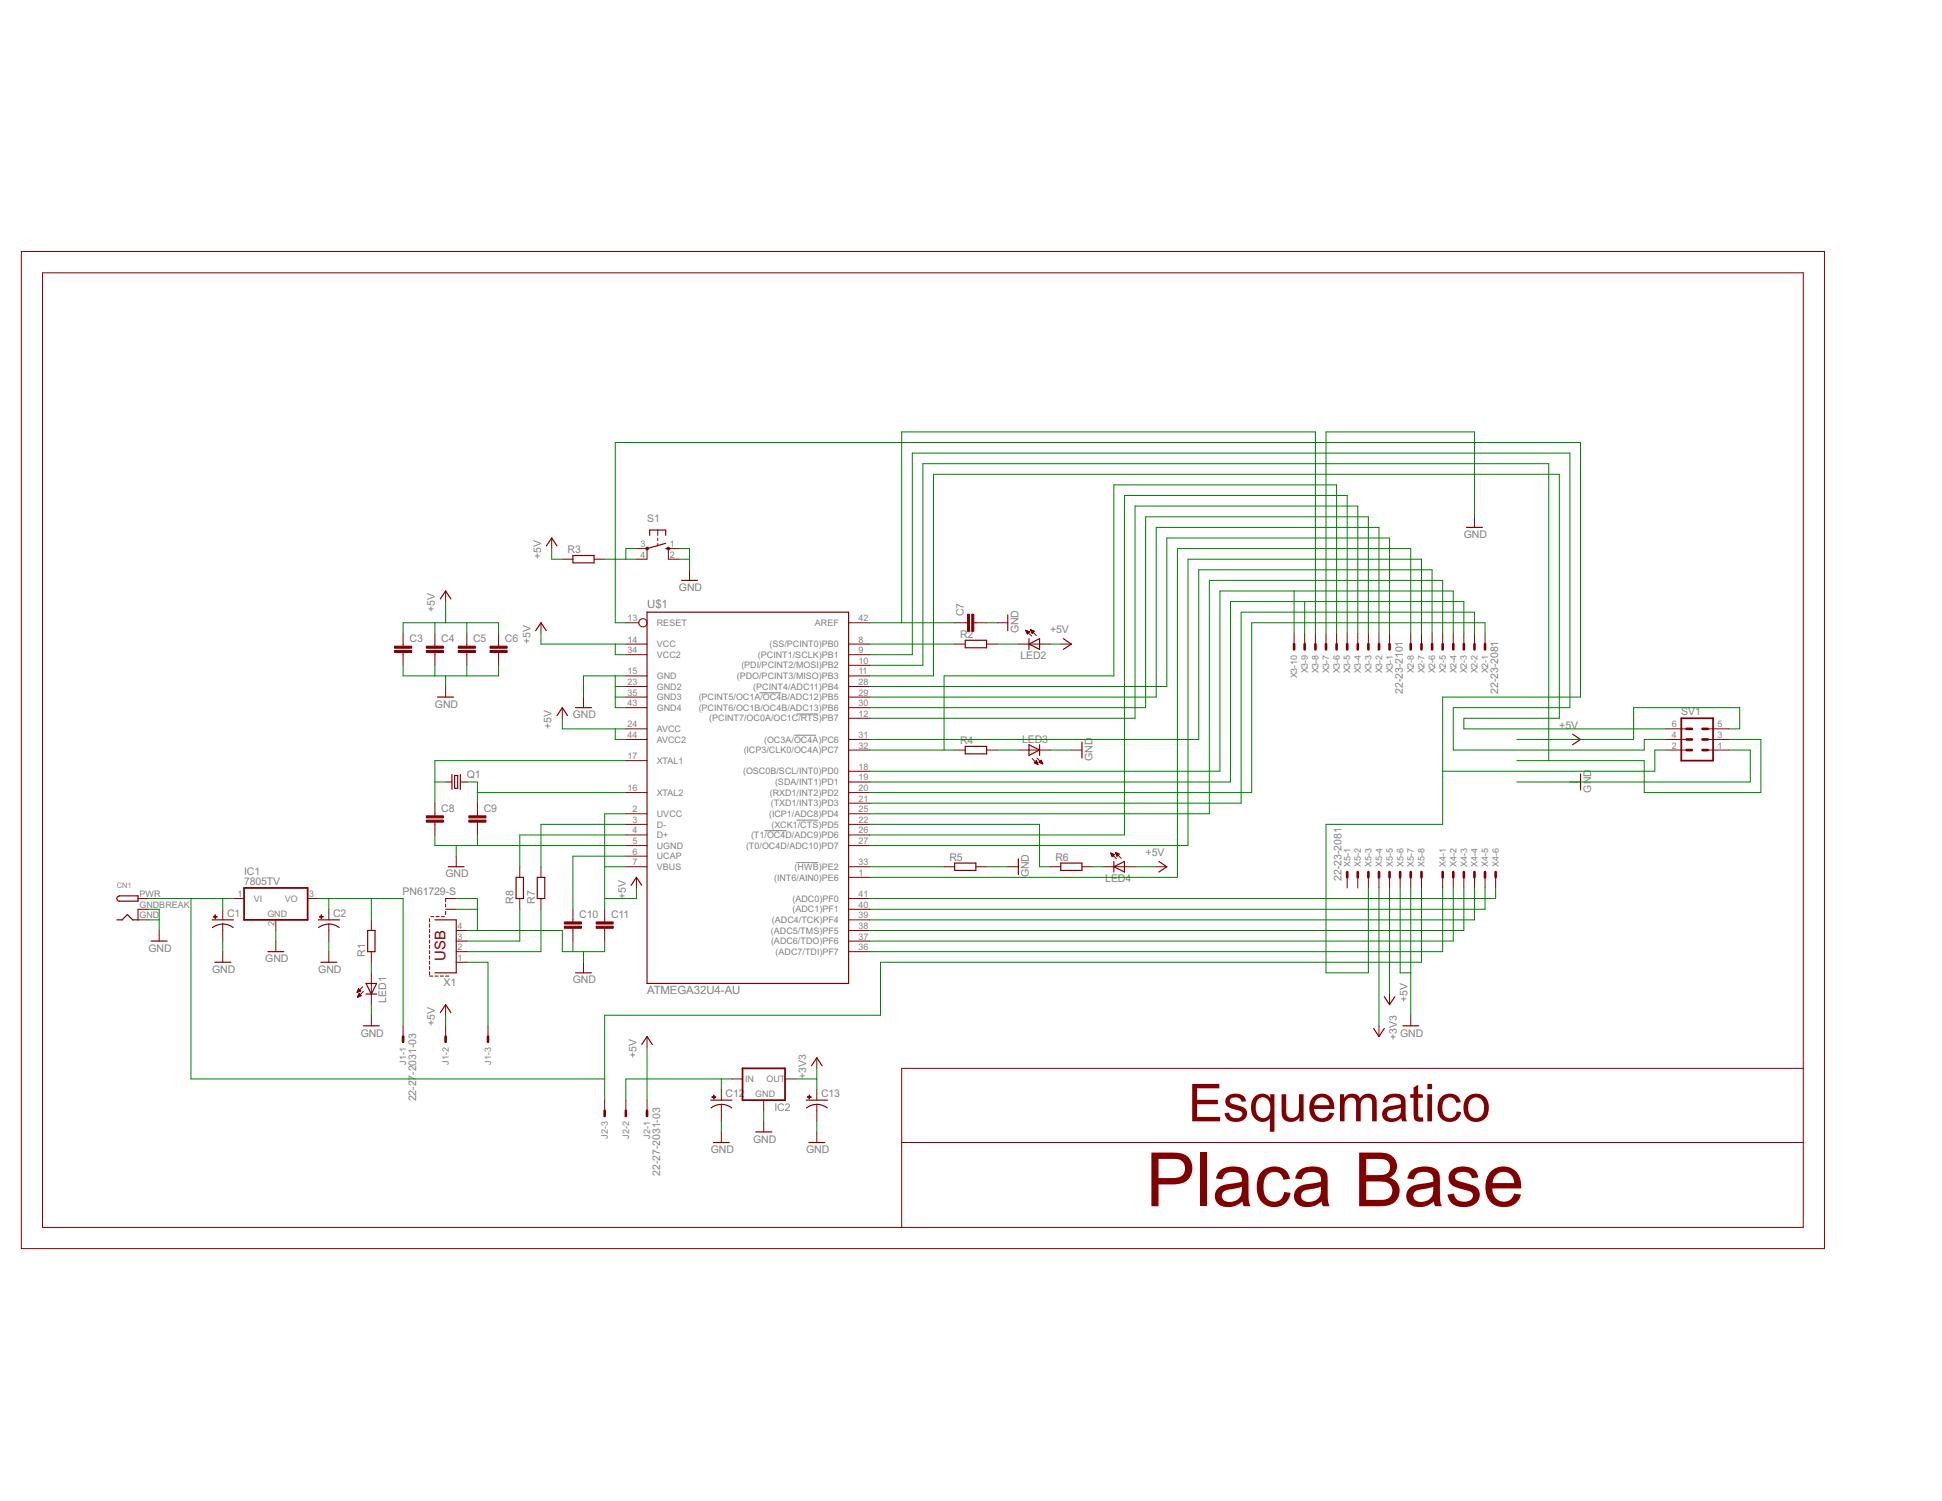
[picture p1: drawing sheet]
<svg xmlns="http://www.w3.org/2000/svg" width="279mm" height="216mm" viewBox="0 0 279 216" stroke-linecap="round" stroke-linejoin="round" font-family="sans-serif">
<path d="M109.3 99.7h3M110 119.5h3.1M114.3 105.7h3.1M114.6 102.7h3.1M114.6 118h3.1M114.6 124.1h3.1" fill="none" stroke="#808080" stroke-width=".14"/>
<g fill="none" stroke="#800000" stroke-width=".14">
<path d="M3.1 36.2h259.4v143.4h-259.4zM6.1 39.2h253.3v137.4h-253.3zM79.4 77.4v1.5M91.6 78.9h1.5v1.5h-1.5M94.6 76.2v.8M94.6 77.4v.4M94.6 78.1v.4M97.7 78.9h-1.5v1.5h1.5M212.1 74.3v1.6M58 91.1v1.8M58 93.9v1.8M62.6 91.1v1.8"/>
<path d="M62.6 93.9v1.8M64.1 85v1.5M64.1 98.7v1.6M67.2 91.1v1.8M67.2 93.9v1.8M71.7 91.1v1.8M71.7 93.9v1.8M77.8 89.6v1.5M80.9 80.4h1.5M85.5 80.4h1.5M90 89.6h1.9M90 92.6h3.1"/>
<path d="M90 94.2h3.1M90 97.2h3.1M90 98.7h3.1M99.2 82v1.5M122.1 89.6h3M122.1 92.6h3M122.1 94.2h3M122.1 97.2h3M122.1 98.7h3M122.1 95.7h3M137.4 89.6h1.8M137.4 92.6h1.5"/>
<path d="M140.1 89.6h1.8M141.9 92.6h1.6M143.5 89.6h1.5M146.5 92.6h4.6M147.6 90.7l.8 .8M147.6 90.7l.5 .2-.3 .3M147.6 90.7l.2 .5M147.6 90.7h.1M147.6 90.7h.2M147.6 90.8h.3M147.7 90.9h.4M147.7 91h.3"/>
<path d="M147.8 91.1h.1M147.8 91.2h.1M148.3 90.6l.8 .8M148.3 90.6l.5 .2-.3 .3M148.3 90.6l.2 .5M148.3 90.6h.1M148.3 90.7h.2M148.3 90.7h.4M148.4 90.8h.4M148.4 90.9h.3M148.4 91h.2M148.5 91h.1"/>
<path d="M148.5 91.1h.1M152.6 92.6h1.5M186.2 91.1v1.5M187.7 91.1v1.5M189.3 91.1v1.5M190.8 91.1v1.5M192.3 91.1v1.5M193.8 91.1v1.5M195.3 91.1v1.5M196.9 91.1v1.5M198.4 91.1v1.5M199.9 91.1v1.5"/>
<path d="M203 91.1v1.5M204.5 91.1v1.5M206 91.1v1.5M207.6 91.1v1.5M209.1 91.1v1.5M210.6 91.1v1.5M212.1 91.1v1.5M213.7 91.1v1.5M62.6 115.5v1.8M62.6 118.3v1.8M64.1 112.5h.9M66.2 112.5h1"/>
<path d="M68.7 115.5v1.8M68.7 118.3v1.8M80.9 101.8v1.5M83.9 100.3v1.5M90 100.3h3.1M90 101.8h3.1M90 104.8h3.1M90 106.4h3.1M90 109.4h3.1M90 114h3.1M90 117.1h3.1M90 118.6h3.1"/>
<path d="M122.1 100.3h3M122.1 101.8h3M122.1 106.4h3M122.1 114h3M122.1 117.1h3M122.1 118.6h3M122.1 103.3h3M122.1 107.9h3M122.1 110.9h3M122.1 112.5h3M122.1 115.5h3M137.4 107.9h1.5"/>
<path d="M141.9 107.9h1.6M146.5 107.9h4.6M148.5 109.1l.8 .9M148.8 109.7h.4M148.9 109.7h.3M148.9 109.6h.3M149 109.8h.3M149 109.5h.1M149.1 109.5h.1M149.1 109.4l.2 .6-.5-.3zM149.2 109.9h.1M149.2 109l.8 .9"/>
<path d="M149.3 109.9h.1M149.5 109.6l.5 .3M149.5 109.6l.3-.3 .2 .6M149.5 109.6h.4M149.6 109.6h.3M149.6 109.7h.3M149.6 109.5h.3M149.7 109.5h.1M149.7 109.7h.3M149.7 109.4h.1M149.9 109.8h.1M150 109.9h.1"/>
<path d="M154.1 107.9h1.6M225.9 106.4h1.5M225.9 112.5h1.5M239.6 104.8h3.1M239.6 106.4h3.1M239.6 107.9h3.1M245.7 104.8h3.1M245.7 106.4h3.1M245.7 107.9h3.1M19.9 129.2h1.5M21.4 130.8h-1.5v1.5h1.5M22.9 133.8v1.6"/>
<path d="M32 130.8v1.5M32 132.9v2.5M32 136.9v1.5M33.6 129.2h1.5M39.7 132.3v1.5M39.7 135.4v1.5M44.3 129.2h1.5M47.3 130.8v1.5M47.3 132.9v2.5M47.3 136.9v1.5M53.4 132.3v1.5M53.4 136.9v1.5"/>
<path d="M53.4 139.9v4.6M61.8 132.1v.5M61.8 132.9v.5M61.8 133.7v.4M61.8 134.5v.4M61.8 135.2v.5M61.8 136v.4M61.8 136.7v.5M61.8 137.5v.4M61.8 138.3v.4M61.8 139v.5M61.8 139.8v.4"/>
<path d="M62 131.8h.4M62.7 131.8h.5M63.5 131.8h.4M64.1 130.8h1.5M64.1 130v.5M64.1 131.1v.5M65.6 129.2h-1.5v.5M65.6 133.8h1.6M65.6 135.4h1.6M65.6 136.9h1.6M65.6 123.1v1.6M65.6 138.4h1.6"/>
<path d="M74.8 124.7v1.5M74.8 129.2v1.6M77.8 124.7v1.5M77.8 129.2v1.6M82.4 130.8v1.8M82.4 133.5v1.9M83.9 138.4v1.5M87 130.8v1.8M87 133.5v1.9M90 120.1h3.1M90 121.6h3.1M90 123.1h3.1"/>
<path d="M90 124.7h3.1M91.6 126.2v1.5M122.1 120.1h3M122.1 121.6h3M122.1 124.7h3M122.1 126.2h3M122.1 129.2h3M122.1 130.8h3M122.1 132.3h3M122.1 133.8h3M122.1 135.4h3M122.1 136.9h3"/>
<path d="M135.8 124.7h1.6M140.4 124.7h1.5M145 124.7h1.5M151.1 124.7h1.5M155.7 124.7h1.5M158.7 124.7h4.6M159.8 122.7l.8 .8M159.8 122.7l.5 .2M159.8 122.7l.2 .5M159.8 122.7h.1M159.8 122.8h.2M159.9 122.9h.3"/>
<path d="M159.9 122.9h.4M159.9 123h.4M159.9 123h.3M160 123.1h.1M160 123.2h.1M160.3 122.9l-.3 .3M160.5 122.6l.8 .9M160.5 122.6l.5 .3M160.5 122.6l.2 .5M160.5 122.7h.1M160.5 122.7h.2M160.5 122.8h.4"/>
<path d="M160.6 122.9h.4M160.6 123h.3M160.7 123h.1M160.7 123.1h.1M161 122.9l-.3 .2M166.3 124.7h1.6M193.8 126.2v1.5M195.3 126.2v1.5M196.9 126.2v1.5M198.4 126.2v1.5M199.9 126.2v1.5M201.4 126.2v1.5"/>
<path d="M203 126.2v1.5M204.5 126.2v1.5M207.6 126.2v1.5M209.1 126.2v1.5M210.6 126.2v1.5M212.1 126.2v1.5M213.7 126.2v1.5M215.2 126.2v1.5M51.4 142.7h.1M51.4 142.6h.2M51.4 142.6h.4M51.5 142.5h.4"/>
<path d="M51.5 143.4h.1M51.5 142.5h.3M51.5 143.3h.3M51.5 142.4h.3M51.5 143.2h.4M51.5 142.3h.2M51.6 142.3h.1M51.6 142.2l-.2 .5M51.6 142.2l.3 .3-.5 .2M51.6 142.2h.1M51.6 143.1h.3M51.6 143.1h.2"/>
<path d="M51.6 143h.2M51.6 142.9h.1M51.7 142.9l.3 .3-.6 .2zM52.2 141.9l-.8 .8M52.3 142.6l-.9 .8M53.4 146v1.6M58 147.6v1.5M61.8 140.4h.5M62.6 140.4h.4M63.4 140.4h.4M64.1 144.5v1.5M64.1 147.6v1.5"/>
<path d="M64.1 140.4h.5M70.2 147.6v1.5M87 158.2v1.6M90 158.2v1.6M93.1 149.1v1.5M93.1 158.2v1.6M103.8 156.7v1.5M103.8 158.9v2.4M105.3 155.2h1.5M109.9 158.2v1.6M112.9 155.2h1.6M117.5 152.1v1.6"/>
<path d="M117.5 156.7v1.5M117.5 158.9v2.4M198.4 147.6v1.5M199.9 143v1.5M203 146v1.6M259.4 153.7h-129.7v22.9M103.8 162.8v1.5M109.9 161.3v1.5M117.5 162.8v1.5M129.7 164.3h129.7"/>
<circle cx="92.5" cy="89.6" r=".59"/>
</g>
<g fill="none" stroke="#800000" stroke-width=".17">
<path d="M78.6 78.5l.8-1.1 .7 1.1M82.4 79.9h3.1v1.1h-3.1zM93.5 77v-.8h2.3v.8M95.8 78.9h.4M95.8 78.1l-2.7 .8M211 75.9h2.3M63.4 86.1l.7-1.1 .8 1.1M77.1 90.7l.7-1.1 .8 1.1M93.1 88.1h29v53.4h-29zM98.1 83.5h2.3M138.9 92.1h3v1.1h-3zM145 88.4v2.3"/>
<path d="M148 92.6l1.6-.7v1.5zM148 91.9v1.5M153 91.9l1.1 .7-1.1 .8M62.9 100.3h2.4M65 111.4v2.1M65.4 111.5h.4v1.9h-.4zM66.2 111.4v2.1M80.1 102.9l.8-1.1 .8 1.1M82.8 101.8h2.3M138.9 107.4h3v1h-3zM148 107.1l1.6 .8-1.6 .7zM149.6 107.1v1.5"/>
<path d="M155.7 106.7v2.3M226.3 105.6l1.1 .8-1.1 .7M227.4 111.3v2.3M16.8 132.3h.8l.7-.7 .8 .7h.8M16.9 129l.3-.1h2.7v.7h-2.7a.37 .37 0 0 1-.4-.2 .37 .37 0 0 1 .1-.4zM21.8 135.4h2.2M30.5 132.3h3.1M30.6 133.4a2.45 2.45 0 0 1 2.9 0M30.9 138.4h2.3M38.5 136.9h2.3M45.8 132.3h3.1M45.8 133.4a2.45 2.45 0 0 1 3 0"/>
<path d="M46.2 138.4h2.3M52.9 133.8h1.1v3.1h-1.1zM62.6 132.3h3v7.6h-3M64.5 124.7h2.3M74.3 126.2h1v3h-1zM77.3 126.2h1.1v3h-1.1zM82.8 139.9h2.3M90.8 127.3l.8-1.1 .7 1.1M137.4 124.1h3v1.1h-3zM146.5 123.5v2.3M152.6 124.1h3.1v1.1h-3.1zM160.3 124.7l1.5-.8v1.5z"/>
<path d="M160.3 123.9v1.5M166.7 123.9l1.2 .8-1.2 .7M52.3 147.6h2.3M52.7 141.5h1.5l-.8 1.5zM52.7 143h1.5M63.4 145.6l.7-1.1 .8 1.1M92.3 150.2l.8-1.1 .8 1.1M102.3 158.2h3M103.8 158.8a2.7 2.7 0 0 1 1.5 .6M103.8 158.9a2.36 2.36 0 0 0-1.5 .5M116 158.2h3M116.8 153.3l.7-1.2 .8 1.2"/>
<path d="M117.5 158.8a2.7 2.7 0 0 1 1.5 .6M117.5 158.9a2.36 2.36 0 0 0-1.5 .5M197.6 147.9l.8 1.2 .8-1.2M199.2 143.4l.7 1.1 .8-1.1M201.8 147.6h2.3M102.6 164.3h2.3M108.7 162.8h2.3M116.4 164.3h2.3"/>
</g>
<g fill="#800000" stroke="#800000" stroke-width=".14">
<path d="M56.8 93.6h2.4v.3h-2.4z"/>
<path d="M56.8 92.9h2.4v.3h-2.4z"/>
<path d="M61.3 93.6h2.5v.3h-2.5z"/>
<path d="M61.3 92.9h2.5v.3h-2.5z"/>
<path d="M65.9 93.6h2.5v.3h-2.5z"/>
<path d="M65.9 92.9h2.5v.3h-2.5z"/>
<path d="M70.5 93.6h2.5v.3h-2.5z"/>
<path d="M70.5 92.9h2.5v.3h-2.5z"/>
<path d="M139.8 88.3h.3v2.5h-.3z"/>
<path d="M139.2 88.3h.3v2.5h-.3z"/>
<path d="M61.3 118h2.5v.3h-2.5z"/>
<path d="M61.3 117.3h2.5v.3h-2.5z"/>
<path d="M67.5 118h2.4v.3h-2.4z"/>
<path d="M67.5 117.3h2.4v.3h-2.4z"/>
<path d="M81.2 133.2h2.5v.3h-2.5z"/>
<path d="M81.2 132.6h2.5v.3h-2.5z"/>
<path d="M85.8 133.2h2.4v.3h-2.4z"/>
<path d="M85.8 132.6h2.4v.3h-2.4z"/>
<path d="M30.7 131.8h.5v.1h-.5z"/>
<path d="M30.9 131.6h.1v.5h-.1z"/>
<path d="M46 131.8h.5v.1h-.5z"/>
<path d="M46.2 131.6h.1v.5h-.1z"/>
<path d="M102.4 157.8h.6h-.6z"/>
<path d="M102.7 157.5v.6z"/>
<path d="M116.2 157.8h.5h-.5z"/>
<path d="M116.4 157.5h.1v.6h-.1z"/>
</g>
<path d="M241.9 103.3h4.6v6.1h-4.6zM35.1 127.7h9.2v4.6h-9.2zM106.8 153.7h6.1v4.5h-6.1z" fill="none" stroke="#800000" stroke-width=".25"/>
<g fill="#800000" stroke="#800000" stroke-width=".14">
<path d="M93 78.8h.2v.2h-.2z" fill-rule="evenodd"/>
<path d="M96 78.8h.3v.2h-.3z" fill-rule="evenodd"/>
</g>
<g fill="none" stroke="#800000" stroke-width=".38">
<path d="M186.2 92.6v.8M187.7 92.6v.8M189.3 92.6v.8M190.8 92.6v.8M192.3 92.6v.8M193.8 92.6v.8M195.3 92.6v.8M196.9 92.6v.8M198.4 92.6v.8M199.9 92.6v.8M203 92.6v.8M204.5 92.6v.8"/>
<path d="M206 92.6v.8M207.6 92.6v.8M209.1 92.6v.8M210.6 92.6v.8M212.1 92.6v.8M213.7 92.6v.8M242.7 104.8h.7M242.7 106.4h.7M242.7 107.9h.7M244.9 104.8h.8M244.9 106.4h.8M244.9 107.9h.8"/>
<path d="M193.8 125.4v.8M195.3 125.4v.8M196.9 125.4v.8M198.4 125.4v.8M199.9 125.4v.8M201.4 125.4v.8M203 125.4v.8M204.5 125.4v.8M207.6 125.4v.8M209.1 125.4v.8M210.6 125.4v.8M212.1 125.4v.8"/>
<path d="M213.7 125.4v.8M215.2 125.4v.8M58 149.1v.8M64.1 149.1v.8M70.2 149.1v.8M87 159.8v.7M90 159.8v.7M93.1 159.8v.7"/>
</g>
<g fill="none" stroke="#008000" stroke-width=".14">
<path d="M79.4 78.9v1.5h1.5M91.6 78.9h-1.6v1.5M97.7 78.9h1.5v3.1M212.1 74.3v-12.2h-21.3v29M58 95.7v1.5h13.7v-1.5M58 91.1v-1.5h13.7v1.5M62.6 89.6v1.5M62.6 95.7v1.5M64.1 86.5v3.1M64.1 97.2v1.5M67.2 89.6v1.5M67.2 95.7v1.5"/>
<path d="M77.8 91.1v1.5h12.2M87 80.4h4.6M88.5 92.6v1.6h1.5M88.5 97.2v4.6h1.5M88.5 98.7h1.5M90 97.2h-6.1v3.1M90 89.6h-1.5v-26h138.9v36.7h-19.8v18.3h-16.8v21.3h6.1v-12.2M97.7 80.4h1.5M125.1 97.2h9.2v-29h90v35.1h-13.7v1.5h29M125.1 94.2h6.2v-29h94.6v36.6h-16.8v6.1h27.5v-1.5h3M125.1 89.6h12.3M125.1 92.6h12.3"/>
<path d="M125.1 95.7h7.7v-29h90v42.7M129.7 89.6v-27.5h59.6v29M141.9 89.6h1.6M143.5 92.6h3M151.1 92.6h1.5M186.2 85v6.1M187.7 86.5v4.6M192.3 91.1v-21.4h-32v27.5h-24.5v10.7M193.8 91.1v-19.8h-32v48.8h-36.7M195.3 91.1v-18.3h-32v30.5h-38.2M196.9 91.1v-16.8h-32.1v27.5h-39.7M198.4 91.1v-15.2h-32.1v24.4h-41.2"/>
<path d="M199.9 91.1v-13.7h-32v21.3h-42.8M203 91.1v-12.2h-33.6v47.3h-44.3M204.5 91.1v-10.7h-33.6v41.2h-45.8M206 91.1v-9.1h-33.5v24.4h-47.4M207.6 91.1v-7.6h-33.6v33.6h-48.9M209.1 91.1v-6.1h-33.6v25.9h-50.4M210.6 91.1v-4.6h-33.6v26h-51.9M212.1 91.1v-3h-33.5v27.4h-53.5M213.7 91.1v-1.5h-33.6v24.4h-55M62.6 112.5h1.5M67.2 112.5h1.5v3M68.7 114h21.3"/>
<path d="M80.9 103.3v1.5h9.1M88.5 104.8v1.6h1.5M88.5 100.3h1.5M90 109.4h-27.4v6.1M90 117.1h-3v13.7M90 118.6h-12.2v6.1M125.1 118.6h24.5v6.1h1.5M125.1 107.9h12.3M143.5 107.9h3M151.1 107.9h3M239.6 107.9h-1.5v3h-30.5M248.8 104.8h1.5v-3h-15.3v4.6h-16.8"/>
<path d="M248.8 107.9h3v4.6h-33.6M248.8 106.4h4.5v7.6h-16.7v-4.6h-18.4M21.4 130.8h1.5v3M21.4 129.2h12.2M21.4 132.3h1.5M27.5 129.2v26h59.5M32 129.2v1.6M32 135.4v1.5M39.7 133.8v1.6M45.8 129.2h12.2v18.4M47.3 129.2v1.6M47.3 135.4v1.5"/>
<path d="M53.4 129.2v3.1M53.4 138.4v1.5M62.6 120.1v1.5h27.4M65.6 129.2h3.1v4.6M65.6 121.6v1.5M65.6 130.8h3.1M67.2 133.8h13.7v3.1h6.1v-1.5M67.2 138.4h3v9.2M68.7 120.1v1.5M74.8 130.8v4.6h-7.6M77.8 130.8v6.1h-10.6M82.4 135.4v1.5"/>
<path d="M83.9 136.9v1.5M87 124.7h3M90 123.1h-7.6v7.7M90 120.1h-15.2v4.6M91.6 127.7v1.5h-4.6M125.1 124.7h10.7M141.9 124.7h3.1M157.2 124.7h1.5M163.3 124.7h3M198.4 127.7v19.9M199.9 127.7v15.3M201.4 127.7v12.2h1.6"/>
<path d="M203 127.7v18.3M204.5 127.7v10.7h-77.8v7.6h-39.7v12.2M207.6 127.7v9.2h-82.5M209.1 127.7v7.7h-84M210.6 127.7v6.1h-85.5M212.1 127.7v4.6h-87M213.7 127.7v3.1h-88.6M215.2 127.7v1.5h-90.1M53.4 144.5v1.5M64.1 146v1.6M93.1 150.6v7.6M103.8 155.2v1.5"/>
<path d="M105.3 155.2h-15.3v3M109.9 159.8v1.5M114.5 155.2h3M117.5 153.7v3M103.8 161.3v1.5M117.5 161.3v1.5"/>
</g>
<text font-size="12" fill="#800000" x="164.8" y="173.5">Placa Base</text>
<text font-size="8.4" fill="#800000" x="170.9" y="161.3">Esquematico</text>
<text font-size="2.4" fill="#800000" x="64.1" y="138.2" transform="rotate(-90 64.1 138.2)">USB</text>
<g font-size="1.8" fill="#808080">
<text x="93.1" y="87.4">U$1</text>
<text x="93.1" y="143">ATMEGA32U4-AU</text>
</g>
<g font-size="1.7" fill="#808080">
<text x="93.1" y="75.1">S1</text>
<text x="210.6" y="77.4">GND</text>
<text x="77.8" y="80.4" transform="rotate(-90 77.8 80.4)">+5V</text>
<text x="81.7" y="79.5">R3</text>
<text x="62.6" y="88.1" transform="rotate(-90 62.6 88.1)">+5V</text>
<text x="97.7" y="85">GND</text>
<text x="138.7" y="88.7" transform="rotate(-90 138.7 88.7)">C7</text>
<text x="58.9" y="92.4">C3</text>
<text x="63.5" y="92.4">C4</text>
<text x="68.1" y="92.4">C5</text>
<text x="72.7" y="92.4">C6</text>
<text x="76.3" y="92.6" transform="rotate(-90 76.3 92.6)">+5V</text>
<text x="138.1" y="91.7">R2</text>
<text x="146.5" y="91.1" transform="rotate(-90 146.5 91.1)">GND</text>
<text x="146.8" y="94.8">LED2</text>
<text x="151.1" y="91.1">+5V</text>
<text x="62.6" y="101.8">GND</text>
<text x="201.8" y="99.8" transform="rotate(-90 201.8 99.8)">22-23-2101</text>
<text x="215.6" y="99.8" transform="rotate(-90 215.6 99.8)">22-23-2081</text>
<text x="79.4" y="104.8" transform="rotate(-90 79.4 104.8)">+5V</text>
<text x="82.4" y="103.3">GND</text>
<text x="138.1" y="107">R4</text>
<text x="147.1" y="106.8">LED3</text>
<text x="224.3" y="104.8">+5V</text>
<text x="241.9" y="102.9">SV1</text>
<text x="67.2" y="111.9">Q1</text>
<text x="157.2" y="109.4" transform="rotate(-90 157.2 109.4)">GND</text>
<text x="228.9" y="114" transform="rotate(-90 228.9 114)">GND</text>
<text x="63.5" y="116.8">C8</text>
<text x="69.6" y="116.8">C9</text>
<text x="35.1" y="125.8">IC1</text>
<text x="136.6" y="123.8">R5</text>
<text x="151.9" y="123.8">R6</text>
<text x="164.8" y="123.2">+5V</text>
<text x="32.7" y="131.9">C1</text>
<text x="35.1" y="127.3">7805TV</text>
<text x="47.9" y="131.9">C2</text>
<text x="57.9" y="128.8">PN61729-S</text>
<text x="64.1" y="126.2">GND</text>
<text x="73.9" y="130" transform="rotate(-90 73.9 130)">R8</text>
<text x="76.9" y="130" transform="rotate(-90 76.9 130)">R7</text>
<text x="90" y="129.3" transform="rotate(-90 90 129.3)">+5V</text>
<text x="148" y="126.2" transform="rotate(-90 148 126.2)">GND</text>
<text x="159" y="126.8">LED4</text>
<text x="193" y="126.7" transform="rotate(-90 193 126.7)">22-23-2081</text>
<text x="21.4" y="136.9">GND</text>
<text x="52.5" y="137.6" transform="rotate(-90 52.5 137.6)">R1</text>
<text x="83.3" y="132.1">C10</text>
<text x="87.9" y="132.1">C11</text>
<text x="30.5" y="139.9">GND</text>
<text x="38.2" y="138.4">GND</text>
<text x="45.8" y="139.9">GND</text>
<text x="63.8" y="141.8">X1</text>
<text x="82.4" y="141.5">GND</text>
<text x="51.9" y="149.1">GND</text>
<text x="55.6" y="144.2" transform="rotate(-90 55.6 144.2)">LED1</text>
<text x="62.6" y="147.6" transform="rotate(-90 62.6 147.6)">+5V</text>
<text x="201" y="149.6" transform="rotate(-90 201 149.6)">+3V3</text>
<text x="201.5" y="149.1">GND</text>
<text x="202.5" y="144.1" transform="rotate(-90 202.5 144.1)">+5V</text>
<text x="91.6" y="152.1" transform="rotate(-90 91.6 152.1)">+5V</text>
<text x="116" y="155.2" transform="rotate(-90 116 155.2)">+3V3</text>
<text x="59.9" y="158.4" transform="rotate(-90 59.9 158.4)">22-27-2031-03</text>
<text x="104.4" y="157.9">C12</text>
<text x="111.4" y="159.8">IC2</text>
<text x="118.1" y="157.9">C13</text>
<text x="102.3" y="165.9">GND</text>
<text x="108.4" y="164.3">GND</text>
<text x="116" y="165.9">GND</text>
<text x="95" y="169.1" transform="rotate(-90 95 169.1)">22-27-2031-03</text>
</g>
<g font-size="1.4" fill="#808080">
<text x="92.2" y="78.7">3</text>
<text x="92.2" y="80.2">4</text>
<text x="96.4" y="78.7">1</text>
<text x="96.4" y="80.2">2</text>
<text x="90.3" y="89.4">13</text>
<text x="123.5" y="89.4">42</text>
<text x="90.3" y="92.4">14</text>
<text x="90.3" y="93.9">34</text>
<text x="94.5" y="90">RESET</text>
<text x="94.5" y="93.1">VCC</text>
<text x="94.5" y="94.6">VCC2</text>
<text x="109" y="94.6">(PCINT1/SCLK)PB1</text>
<text x="110.7" y="93.1">(SS/PCINT0)PB0</text>
<text x="117.2" y="90">AREF</text>
<text x="123.5" y="92.4">8</text>
<text x="123.5" y="93.9">9</text>
<text x="123.5" y="95.5">10</text>
<text x="90.3" y="97">15</text>
<text x="90.3" y="98.5">23</text>
<text x="90.3" y="100.1">35</text>
<text x="90.3" y="101.6">43</text>
<text x="94.5" y="97.7">GND</text>
<text x="94.5" y="99.2">GND2</text>
<text x="94.5" y="100.7">GND3</text>
<text x="100.5" y="100.7">(PCINT5/OC1A/OC4B/ADC12)PB5</text>
<text x="106" y="97.7">(PDO/PCINT3/MISO)PB3</text>
<text x="106.7" y="96.1">(PDI/PCINT2/MOSI)PB2</text>
<text x="108.4" y="99.2">(PCINT4/ADC11)PB4</text>
<text x="123.5" y="97">11</text>
<text x="123.5" y="98.5">28</text>
<text x="123.5" y="100.1">29</text>
<text x="123.5" y="101.6">30</text>
<text x="186.6" y="97.6" transform="rotate(-90 186.6 97.6)">X3-10</text>
<text x="188.2" y="96.8" transform="rotate(-90 188.2 96.8)">X3-9</text>
<text x="189.7" y="96.8" transform="rotate(-90 189.7 96.8)">X3-8</text>
<text x="191.2" y="96.8" transform="rotate(-90 191.2 96.8)">X3-7</text>
<text x="192.7" y="96.8" transform="rotate(-90 192.7 96.8)">X3-6</text>
<text x="194.3" y="96.8" transform="rotate(-90 194.3 96.8)">X3-5</text>
<text x="195.8" y="96.8" transform="rotate(-90 195.8 96.8)">X3-4</text>
<text x="197.3" y="96.8" transform="rotate(-90 197.3 96.8)">X3-3</text>
<text x="198.9" y="96.8" transform="rotate(-90 198.9 96.8)">X3-2</text>
<text x="200.4" y="96.8" transform="rotate(-90 200.4 96.8)">X3-1</text>
<text x="203.4" y="96.8" transform="rotate(-90 203.4 96.8)">X2-8</text>
<text x="205" y="96.8" transform="rotate(-90 205 96.8)">X2-7</text>
<text x="206.5" y="96.8" transform="rotate(-90 206.5 96.8)">X2-6</text>
<text x="208" y="96.8" transform="rotate(-90 208 96.8)">X2-5</text>
<text x="209.5" y="96.8" transform="rotate(-90 209.5 96.8)">X2-4</text>
<text x="211.1" y="96.8" transform="rotate(-90 211.1 96.8)">X2-3</text>
<text x="212.6" y="96.8" transform="rotate(-90 212.6 96.8)">X2-2</text>
<text x="214.1" y="96.8" transform="rotate(-90 214.1 96.8)">X2-1</text>
<text x="90.3" y="104.6">24</text>
<text x="90.3" y="106.2">44</text>
<text x="94.5" y="102.2">GND4</text>
<text x="94.5" y="105.3">AVCC</text>
<text x="94.5" y="106.8">AVCC2</text>
<text x="100.5" y="102.2">(PCINT6/OC1B/OC4B/ADC13)PB6</text>
<text x="102" y="103.8">(PCINT7/OC0A/OC1C/RTS)PB7</text>
<text x="109.9" y="106.8">(OC3A/OC4A)PC6</text>
<text x="123.5" y="103.1">12</text>
<text x="123.5" y="106.2">31</text>
<text x="123.5" y="107.7">32</text>
<text x="240.5" y="107.7">2</text>
<text x="240.5" y="106.2">4</text>
<text x="240.5" y="104.6">6</text>
<text x="247.1" y="107.7">1</text>
<text x="247.1" y="106.2">3</text>
<text x="247.1" y="104.6">5</text>
<text x="90.3" y="109.2">17</text>
<text x="90.3" y="113.8">16</text>
<text x="94.5" y="109.9">XTAL1</text>
<text x="106.9" y="111.4">(OSC0B/SCL/INT0)PD0</text>
<text x="107" y="108.3">(ICP3/CLK0/OC4A)PC7</text>
<text x="111.5" y="112.9">(SDA/INT1)PD1</text>
<text x="123.5" y="110.7">18</text>
<text x="123.5" y="112.3">19</text>
<text x="123.5" y="113.8">20</text>
<text x="91" y="116.8">2</text>
<text x="91" y="118.4">3</text>
<text x="91" y="119.9">4</text>
<text x="94.5" y="114.5">XTAL2</text>
<text x="94.5" y="117.5">UVCC</text>
<text x="94.5" y="119">D-</text>
<text x="110.7" y="117.5">(ICP1/ADC8)PD4</text>
<text x="110.8" y="114.4">(RXD1/INT2)PD2</text>
<text x="110.9" y="116">(TXD1/INT3)PD3</text>
<text x="111" y="119">(XCK1/CTS)PD5</text>
<text x="123.5" y="115.3">21</text>
<text x="123.5" y="116.8">25</text>
<text x="123.5" y="118.4">22</text>
<text x="123.5" y="119.9">26</text>
<text x="91" y="121.4">5</text>
<text x="91" y="122.9">6</text>
<text x="91" y="124.5">7</text>
<text x="94.5" y="120.6">D+</text>
<text x="94.5" y="122.1">UGND</text>
<text x="94.5" y="123.6">UCAP</text>
<text x="94.5" y="125.1">VBUS</text>
<text x="107.3" y="122.1">(T0/OC4D/ADC10)PD7</text>
<text x="108.1" y="120.6">(T1/OC4D/ADC9)PD6</text>
<text x="114.3" y="125.1">(HWB)PE2</text>
<text x="123.5" y="121.4">27</text>
<text x="123.5" y="124.5">33</text>
<text x="123.5" y="126">1</text>
<text x="194.3" y="124.7" transform="rotate(-90 194.3 124.7)">X5-1</text>
<text x="195.8" y="124.7" transform="rotate(-90 195.8 124.7)">X5-2</text>
<text x="197.3" y="124.7" transform="rotate(-90 197.3 124.7)">X5-3</text>
<text x="198.9" y="124.7" transform="rotate(-90 198.9 124.7)">X5-4</text>
<text x="200.4" y="124.7" transform="rotate(-90 200.4 124.7)">X5-5</text>
<text x="201.9" y="124.7" transform="rotate(-90 201.9 124.7)">X5-6</text>
<text x="203.4" y="124.7" transform="rotate(-90 203.4 124.7)">X5-7</text>
<text x="205" y="124.7" transform="rotate(-90 205 124.7)">X5-8</text>
<text x="208" y="124.7" transform="rotate(-90 208 124.7)">X4-1</text>
<text x="209.5" y="124.7" transform="rotate(-90 209.5 124.7)">X4-2</text>
<text x="211.1" y="124.7" transform="rotate(-90 211.1 124.7)">X4-3</text>
<text x="212.6" y="124.7" transform="rotate(-90 212.6 124.7)">X4-4</text>
<text x="214.1" y="124.7" transform="rotate(-90 214.1 124.7)">X4-5</text>
<text x="215.6" y="124.7" transform="rotate(-90 215.6 124.7)">X4-6</text>
<text x="20.1" y="129">PWR</text>
<text x="20.1" y="130.6">GNDBREAK</text>
<text x="34.2" y="129">1</text>
<text x="36.5" y="129.7">VI</text>
<text x="38.5" y="131.8">GND</text>
<text x="41" y="129.7">VO</text>
<text x="44.5" y="129">3</text>
<text x="111.4" y="126.7">(INT6/AIN0)PE6</text>
<text x="114" y="129.7">(ADC0)PF0</text>
<text x="114" y="131.2">(ADC1)PF1</text>
<text x="123.5" y="129">41</text>
<text x="123.5" y="130.6">40</text>
<text x="20.1" y="132.1">GND</text>
<text x="39.5" y="133.2" transform="rotate(-90 39.5 133.2)">2</text>
<text x="65.8" y="136.7">2</text>
<text x="65.8" y="135.1">3</text>
<text x="65.8" y="133.6">4</text>
<text x="110.9" y="134.3">(ADC5/TMS)PF5</text>
<text x="110.9" y="135.8">(ADC6/TDO)PF6</text>
<text x="111.1" y="132.8">(ADC4/TCK)PF4</text>
<text x="111.6" y="137.3">(ADC7/TDI)PF7</text>
<text x="123.5" y="132.1">39</text>
<text x="123.5" y="133.6">38</text>
<text x="123.5" y="135.1">37</text>
<text x="123.5" y="136.7">36</text>
<text x="65.8" y="138.2">1</text>
<text x="58.5" y="153.1" transform="rotate(-90 58.5 153.1)">J1-1</text>
<text x="64.6" y="153.1" transform="rotate(-90 64.6 153.1)">J1-2</text>
<text x="70.7" y="153.1" transform="rotate(-90 70.7 153.1)">J1-3</text>
<text x="107.2" y="155.6">IN</text>
<text x="110.3" y="155.6">OUT</text>
<text x="108.7" y="157.8">GND</text>
<text x="87.4" y="163.8" transform="rotate(-90 87.4 163.8)">J2-3</text>
<text x="90.5" y="163.8" transform="rotate(-90 90.5 163.8)">J2-2</text>
<text x="93.6" y="163.8" transform="rotate(-90 93.6 163.8)">J2-1</text>
</g>
<text font-size="1.2" fill="#808080" x="16.8" y="127.7">CN1</text>
</svg>
